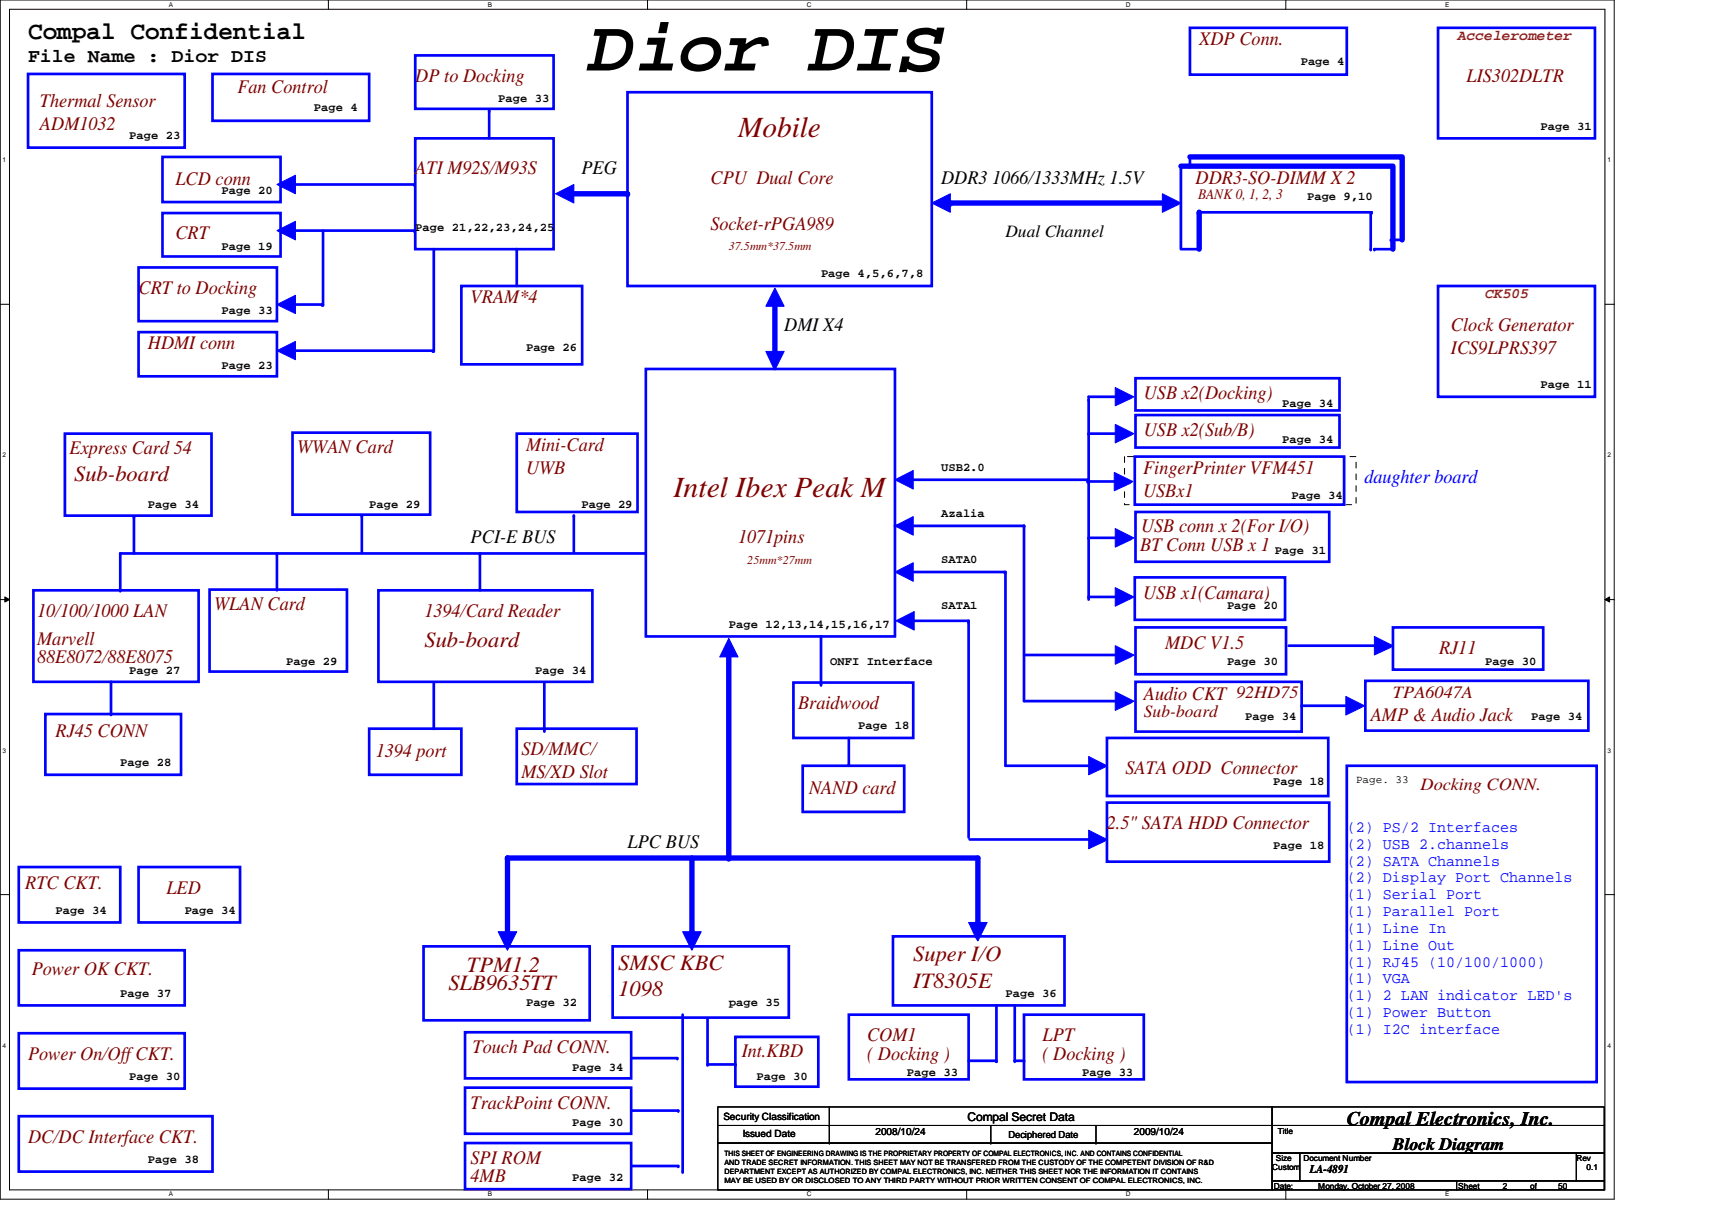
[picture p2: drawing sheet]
<svg xmlns="http://www.w3.org/2000/svg" width="297mm" height="210mm" viewBox="0 0 297 210" stroke-linecap="round" stroke-linejoin="round" font-family="sans-serif">
<path d="M0 0h280.1v208h-280.1zM1.6 1.6h276.9v204.8h-276.9z" fill="none" stroke="#000" stroke-width=".17"/>
<g fill="#fff">
<path d="M29.3 .2h.7v1.2h-.7z"/>
<path d="M29.3 206.6h.7v1.2h-.7z"/>
</g>
<path d="M57 0v1.6M57 206.4v1.6" fill="none" stroke="#000" stroke-width=".17"/>
<g fill="#fff">
<path d="M84.6 .2h.7v1.2h-.7z"/>
<path d="M84.6 206.6h.7v1.2h-.7z"/>
</g>
<path d="M112.3 0v1.6M112.3 206.4v1.6" fill="none" stroke="#000" stroke-width=".17"/>
<g fill="#fff">
<path d="M140 .2h.8v1.2h-.8z"/>
<path d="M140 206.6h.8v1.2h-.8z"/>
</g>
<path d="M167.7 0v1.6M167.7 206.4v1.6" fill="none" stroke="#000" stroke-width=".17"/>
<g fill="#fff">
<path d="M195.4 .2h.7v1.2h-.7z"/>
<path d="M195.4 206.6h.7v1.2h-.7z"/>
</g>
<path d="M223.1 0v1.6M223.1 206.4v1.6" fill="none" stroke="#000" stroke-width=".17"/>
<g fill="#fff">
<path d="M250.7 .2h.8v1.2h-.8z"/>
<path d="M250.7 206.6h.8v1.2h-.8z"/>
<path d="M.5 27.2h.6v1.2h-.6z"/>
<path d="M278.9 27.2h.6v1.2h-.6z"/>
<path d="M.5 78.4h.6v1.1h-.6z"/>
<path d="M278.9 78.4h.6v1.1h-.6z"/>
</g>
<path d="M0 52.8h1.6M278.5 52.8h1.6" fill="none" stroke="#000" stroke-width=".17"/>
<g fill="#fff">
<path d="M.5 129.6h.6v1.2h-.6z"/>
<path d="M278.9 129.6h.6v1.2h-.6z"/>
</g>
<path d="M0 104h1.6M.8 103.5l.8 .5-.8 .4zM278.5 104l.8-.5v.9zM278.5 104h1.6" fill="none" stroke="#000" stroke-width=".17"/>
<path d="M.8 103.5l.8 .5-.8 .4zM278.5 104l.8-.5v.9z" fill="#000"/>
<g fill="#fff">
<path d="M.5 180.8h.6v1.1h-.6z"/>
<path d="M278.9 180.8h.6v1.1h-.6z"/>
</g>
<g fill="none" stroke="#000" stroke-width=".17">
<path d="M0 155.2h1.6M278.5 155.2h1.6M124.5 192h96.2v3.2h-96.2zM124.5 195.2h96.2v3.1h-96.2zM124.5 198.3h96.2v8.1h-96.2zM143.9 195.2h.1M143.9 198.3h.1M143.9 192v6.3M171.9 198.3h.1M171.9 195.2v3.1M190.2 198.3h.1M190.2 195.2v3.1"/>
<path d="M220.7 192h57.6v3.2h-57.6zM220.7 195.2h57.6v4.8h-57.6zM220.7 200h4.8v4.9h-4.8zM220.7 204.9h32v1.5h-32zM225.5 200h48v4.9h-48zM252.7 204.9h25.6v1.5h-25.6zM273.5 200h4.8v4.9h-4.8z"/>
</g>
<path d="M4.9 12.8h27.1v12.8h-27.1zM36.9 12.8h27.1v8.2h-27.1zM108.9 16h52.8v33.6h-52.8zM249.5 49.6h27.2v19.2h-27.2zM158.4 99.2h15.9" fill="none" stroke="#00f" stroke-width=".47"/>
<circle cx="174.3" cy="99.2" r=".23" fill="#00f"/>
<path d="M19.3 118.3v5.6" fill="none" stroke="#00f" stroke-width=".47"/>
<circle cx="19.3" cy="123.9" r=".23" fill="#00f"/>
<path d="M112.1 64h43.2v46.4h-43.2zM65.7 102.4h37.1v15.9h-37.1zM192.1 139.2h38.5v10.3h-38.5zM3.3 150.4h17.6v9.6h-17.6zM3.3 179.2h28.7v9.6h-28.7zM3.3 164.8h28.7v9.6h-28.7zM73.5 164.2h28.8v12.8h-28.8zM118.4 176v27.2M3.3 193.6h33.6v9.6h-33.6z" fill="none" stroke="#00f" stroke-width=".47"/>
<circle cx="118.4" cy="203.2" r=".23" fill="#00f"/>
<path d="M80.7 179.1h28.8v8h-28.8zM106.3 164.2h30.6v12.3h-30.6zM127.6 179.9h14.4v8.6h-14.4zM109.7 183.6h7.8" fill="none" stroke="#00f" stroke-width=".47"/>
<circle cx="117.5" cy="183.6" r=".23" fill="#00f"/>
<path d="M122.8 176.7v8" fill="none" stroke="#00f" stroke-width=".47"/>
<circle cx="122.8" cy="184.7" r=".23" fill="#00f"/>
<path d="M94.4 118.4v8.3" fill="none" stroke="#00f" stroke-width=".47"/>
<circle cx="94.4" cy="126.7" r=".23" fill="#00f"/>
<path d="M168.2 145.6h22.9" fill="none" stroke="#00f" stroke-width=".47"/>
<circle cx="191.1" cy="145.6" r=".23" fill="#00f"/>
<path d="M168.1 107.9v37.4" fill="none" stroke="#00f" stroke-width=".47"/>
<circle cx="168.1" cy="107.9" r=".23" fill="#00f"/>
<path d="M157 107.7h11.1" fill="none" stroke="#00f" stroke-width=".47"/>
<circle cx="168.1" cy="107.7" r=".23" fill="#00f"/>
<path d="M5.8 102.4h28.7v15.9h-28.7zM7.9 123.9h23.5v10.5h-23.5zM192.1 128h38.4v10.1h-38.4zM24 150.4h17.7v9.6h-17.7zM109.5 192.7h8.2" fill="none" stroke="#00f" stroke-width=".47"/>
<circle cx="117.7" cy="192.7" r=".23" fill="#00f"/>
<path d="M122.8 184.7h4.8" fill="none" stroke="#00f" stroke-width=".47"/>
<circle cx="127.6" cy="184.7" r=".23" fill="#00f"/>
<path d="M75.3 118.4v7.9M64 126.4h16v8h-16z" fill="none" stroke="#00f" stroke-width=".47"/>
<circle cx="75.3" cy="126.3" r=".23" fill="#00f"/>
<path d="M49.7 32h22.2" fill="none" stroke="#00f" stroke-width=".47"/>
<circle cx="71.9" cy="32" r=".23" fill="#00f"/>
<path d="M177.7 113.6h16.6M197 108.8h26.1v8.2h-26.1z" fill="none" stroke="#00f" stroke-width=".47"/>
<circle cx="194.3" cy="113.6" r=".23" fill="#00f"/>
<path d="M193.5 112l3.2 1.6-3.2 1.6z" fill-rule="evenodd" fill="#00f"/>
<path d="M193.5 112l3.2 1.6-3.2 1.6z" fill="none" stroke="#00f" stroke-width=".17"/>
<path d="M48 32l3.3-1.6v3.2z" fill-rule="evenodd" fill="#00f"/>
<path d="M48 32l3.3-1.6v3.2z" fill="none" stroke="#00f" stroke-width=".17"/>
<path d="M20.9 96h91.2" fill="none" stroke="#00f" stroke-width=".47"/>
<circle cx="20.9" cy="96" r=".23" fill="#00f"/>
<path d="M20.9 96v6.4" fill="none" stroke="#00f" stroke-width=".47"/>
<circle cx="20.9" cy="102.4" r=".23" fill="#00f"/>
<path d="M233.5 120.8l3.2 1.6-3.2 1.6z" fill-rule="evenodd" fill="#00f"/>
<path d="M233.5 120.8l3.2 1.6-3.2 1.6z" fill="none" stroke="#00f" stroke-width=".17"/>
<path d="M225.8 122.4h9.1" fill="none" stroke="#00f" stroke-width=".47"/>
<circle cx="225.8" cy="122.4" r=".23" fill="#00f"/>
<path d="M188.9 131.2l3.2 1.6-3.2 1.6z" fill-rule="evenodd" fill="#00f"/>
<path d="M188.9 131.2l3.2 1.6-3.2 1.6z" fill="none" stroke="#00f" stroke-width=".17"/>
<path d="M132.9 61h3.2l-1.7 3.2z" fill-rule="evenodd" fill="#00f"/>
<path d="M132.9 61h3.2l-1.7 3.2z" fill="none" stroke="#00f" stroke-width=".17"/>
<path d="M28.2 27.2h20.5v7.9h-20.5z" fill="none" stroke="#00f" stroke-width=".47"/>
<path d="M188.9 144l3.2 1.6-.5 .4-2.7 1.2z" fill-rule="evenodd" fill="#00f"/>
<path d="M188.9 144l3.2 1.6-.5 .4-2.7 1.2z" fill="none" stroke="#00f" stroke-width=".17"/>
<path d="M204.9 28.8v14.4h3.2M238.5 43.2h3.2M80.7 188.7h28.8v8h-28.8z" fill="none" stroke="#00f" stroke-width=".47"/>
<path d="M204.9 28.8h36.8v14.4" fill="none" stroke="#00f" stroke-width=".93"/>
<circle cx="238.5" cy="43.2" r=".23" fill="#00f"/>
<path d="M208.1 36.8v6.4" fill="none" stroke="#00f" stroke-width=".93"/>
<circle cx="208.1" cy="36.8" r=".47" fill="#00f"/>
<path d="M155.4 107.7l3.2-1.6v3.2z" fill-rule="evenodd" fill="#00f"/>
<path d="M155.4 107.7l3.2-1.6v3.2z" fill="none" stroke="#00f" stroke-width=".17"/>
<path d="M237.8 36.8v6.4" fill="none" stroke="#00f" stroke-width=".47"/>
<circle cx="237.8" cy="43.2" r=".23" fill="#00f"/>
<path d="M208.1 36.8h29.9" fill="none" stroke="#00f" stroke-width=".47"/>
<circle cx="238" cy="36.8" r=".23" fill="#00f"/>
<path d="M201.7 33.6l3.2 1.6-3.2 1.6z" fill-rule="evenodd" fill="#00f"/>
<path d="M201.7 33.6l3.2 1.6-3.2 1.6z" fill="none" stroke="#00f" stroke-width=".17"/>
<path d="M161.7 35.2l3.2-1.6v3.2z" fill-rule="evenodd" fill="#00f"/>
<path d="M161.7 35.2l3.2-1.6v3.2z" fill="none" stroke="#00f" stroke-width=".17"/>
<path d="M86.4 161.6h3.3l-1.7 3.2z" fill-rule="evenodd" fill="#00f"/>
<path d="M86.4 161.6h3.3l-1.7 3.2z" fill="none" stroke="#00f" stroke-width=".17"/>
<path d="M188.9 69.3v34.7M197 72h35.4v5.6h-35.4zM197 118.3h28.8v8.6h-28.8z" fill="none" stroke="#00f" stroke-width=".47"/>
<circle cx="188.9" cy="69.3" r=".23" fill="#00f"/>
<path d="M196.9 79.2h36.3v8.3h-36.3zM197 88.8h33.6v8.7h-33.6zM236.9 118.1h38.7v8.6h-38.7zM177.7 121.6h16" fill="none" stroke="#00f" stroke-width=".47"/>
<path d="M195.1 79.2h40.2v8.3h-40.2z" fill="none" stroke="#000" stroke-width=".17" stroke-dasharray="1 1 1 1 1 1 1 1"/>
<circle cx="193.7" cy="121.6" r=".23" fill="#00f"/>
<path d="M193.5 73.6l3.2 1.6-3.2 1.6z" fill-rule="evenodd" fill="#00f"/>
<path d="M193.5 73.6l3.2 1.6-3.2 1.6z" fill="none" stroke="#00f" stroke-width=".17"/>
<path d="M156.9 83.2h31.8" fill="none" stroke="#00f" stroke-width=".47"/>
<circle cx="188.7" cy="83.2" r=".23" fill="#00f"/>
<path d="M188.9 75.2h6" fill="none" stroke="#00f" stroke-width=".47"/>
<circle cx="188.9" cy="75.2" r=".23" fill="#00f"/>
<path d="M193.3 82l3.2 1.5-.4 .4-2.8 1.2z" fill-rule="evenodd" fill="#00f"/>
<path d="M193.3 82l3.2 1.5-.4 .4-2.8 1.2z" fill="none" stroke="#00f" stroke-width=".17"/>
<path d="M188.7 83.5h6.1" fill="none" stroke="#00f" stroke-width=".47"/>
<circle cx="188.7" cy="83.5" r=".23" fill="#00f"/>
<path d="M193.5 91.7l3.2 1.6-3.2 1.6z" fill-rule="evenodd" fill="#00f"/>
<path d="M193.5 91.7l3.2 1.6-3.2 1.6z" fill="none" stroke="#00f" stroke-width=".17"/>
<path d="M188.9 93.3h6" fill="none" stroke="#00f" stroke-width=".47"/>
<circle cx="188.9" cy="93.3" r=".23" fill="#00f"/>
<path d="M155.3 83.2l3.1-1.6v3.2z" fill-rule="evenodd" fill="#00f"/>
<path d="M155.3 83.2l3.1-1.6v3.2z" fill="none" stroke="#00f" stroke-width=".17"/>
<path d="M155.3 91.2h22.4" fill="none" stroke="#00f" stroke-width=".47"/>
<circle cx="177.7" cy="91.2" r=".23" fill="#00f"/>
<path d="M155.3 91.2l3.1-1.6v3.2z" fill-rule="evenodd" fill="#00f"/>
<path d="M155.3 91.2l3.1-1.6v3.2z" fill="none" stroke="#00f" stroke-width=".17"/>
<path d="M155.3 99.2l3.1-1.6v3.2z" fill-rule="evenodd" fill="#00f"/>
<path d="M155.3 99.2l3.1-1.6v3.2z" fill="none" stroke="#00f" stroke-width=".17"/>
<path d="M193.5 120l3.2 1.6-3.2 1.6z" fill-rule="evenodd" fill="#00f"/>
<path d="M193.5 120l3.2 1.6-3.2 1.6z" fill="none" stroke="#00f" stroke-width=".17"/>
<path d="M134.4 50l1.7 3.1h-3.2z" fill-rule="evenodd" fill="#00f"/>
<path d="M134.4 50l1.7 3.1h-3.2z" fill="none" stroke="#00f" stroke-width=".17"/>
<path d="M134.4 52.8v9.6" fill="none" stroke="#00f" stroke-width=".93"/>
<circle cx="134.4" cy="62.4" r=".47" fill="#00f"/>
<path d="M49.7 40h22.2" fill="none" stroke="#00f" stroke-width=".47"/>
<circle cx="71.9" cy="40" r=".23" fill="#00f"/>
<path d="M48 40l3.3-1.6v3.2z" fill-rule="evenodd" fill="#00f"/>
<path d="M48 40l3.3-1.6v3.2z" fill="none" stroke="#00f" stroke-width=".17"/>
<path d="M28.2 37h20.5v7.5h-20.5zM51.3 60.8h23.8" fill="none" stroke="#00f" stroke-width=".47"/>
<circle cx="75.1" cy="60.8" r=".23" fill="#00f"/>
<path d="M48 60.8l3.3-1.6v3.2z" fill-rule="evenodd" fill="#00f"/>
<path d="M48 60.8l3.3-1.6v3.2z" fill="none" stroke="#00f" stroke-width=".17"/>
<path d="M24 57.6h24v7.7h-24zM24 46.4h24v9.3h-24zM49.7 52.8h6.2" fill="none" stroke="#00f" stroke-width=".47"/>
<circle cx="55.9" cy="52.8" r=".23" fill="#00f"/>
<path d="M48 52.8l3.3-1.6v3.2z" fill-rule="evenodd" fill="#00f"/>
<path d="M48 52.8l3.3-1.6v3.2z" fill="none" stroke="#00f" stroke-width=".17"/>
<path d="M11.3 75.2h25.4v14.3h-25.4zM23.2 89.6v6.4" fill="none" stroke="#00f" stroke-width=".47"/>
<circle cx="23.2" cy="89.6" r=".23" fill="#00f"/>
<path d="M193.5 101.9l3.2 1.6-3.2 1.7z" fill-rule="evenodd" fill="#00f"/>
<path d="M193.5 101.9l3.2 1.6-3.2 1.7z" fill="none" stroke="#00f" stroke-width=".17"/>
<path d="M188.9 103.5h6" fill="none" stroke="#00f" stroke-width=".47"/>
<circle cx="188.9" cy="103.5" r=".23" fill="#00f"/>
<path d="M50.8 75.1h23.8v14.2h-23.8zM62.8 89.5v6.3M196.9 100.2h26.1v7.3h-26.1z" fill="none" stroke="#00f" stroke-width=".47"/>
<circle cx="62.8" cy="89.5" r=".23" fill="#00f"/>
<path d="M241.3 41.6h1.8" fill="none" stroke="#00f" stroke-width=".47"/>
<circle cx="241.3" cy="41.6" r=".23" fill="#00f"/>
<path d="M206.5 27.2v1.6" fill="none" stroke="#00f" stroke-width=".47"/>
<circle cx="206.5" cy="28.8" r=".23" fill="#00f"/>
<path d="M206.5 27.2h36.8v14.4" fill="none" stroke="#00f" stroke-width=".93"/>
<path d="M249.5 4.8h27.2v19.2h-27.2zM154.9 162.4h29.8v12h-29.8zM176.1 174.4v9.6M177.7 176h20.8v11.2h-20.8z" fill="none" stroke="#00f" stroke-width=".47"/>
<circle cx="176.1" cy="184" r=".23" fill="#00f"/>
<path d="M147.3 176h20.8v11.2h-20.8zM172.9 174.4v9.6" fill="none" stroke="#00f" stroke-width=".47"/>
<circle cx="172.9" cy="184" r=".23" fill="#00f"/>
<path d="M168.1 184h4.8" fill="none" stroke="#00f" stroke-width=".47"/>
<circle cx="172.9" cy="184" r=".23" fill="#00f"/>
<path d="M176.1 184h1.6" fill="none" stroke="#00f" stroke-width=".47"/>
<circle cx="177.7" cy="184" r=".23" fill="#00f"/>
<path d="M223.6 112h15M241.7 108.8h26.1v7.4h-26.1z" fill="none" stroke="#00f" stroke-width=".47"/>
<circle cx="238.6" cy="112" r=".23" fill="#00f"/>
<path d="M238.5 110.4l3.2 1.6-.5 .4-2.7 1.2z" fill-rule="evenodd" fill="#00f"/>
<path d="M238.5 110.4l3.2 1.6-.5 .4-2.7 1.2z" fill="none" stroke="#00f" stroke-width=".17"/>
<path d="M48 96v6.4M36.4 102.3h23.8v14.2h-23.8zM89.7 126.4h20.7v9.6h-20.7zM233.7 132.8h43.3v54.9h-43.3z" fill="none" stroke="#00f" stroke-width=".47"/>
<circle cx="48" cy="96" r=".23" fill="#00f"/>
<path d="M96.4 33.6l3.2-1.6v3.2z" fill-rule="evenodd" fill="#00f"/>
<path d="M96.4 33.6l3.2-1.6v3.2z" fill="none" stroke="#00f" stroke-width=".17"/>
<path d="M99.3 33.6h9.6" fill="none" stroke="#00f" stroke-width=".93"/>
<circle cx="108.9" cy="33.6" r=".47" fill="#00f"/>
<path d="M164.9 35.2h36.8" fill="none" stroke="#00f" stroke-width=".93"/>
<circle cx="164.9" cy="35.2" r=".47" fill="#00f"/>
<path d="M126.4 110.7l1.7 3.3h-3.2z" fill-rule="evenodd" fill="#00f"/>
<path d="M126.4 110.7l1.7 3.3h-3.2z" fill="none" stroke="#00f" stroke-width=".17"/>
<path d="M126.4 113.6v35.2" fill="none" stroke="#00f" stroke-width=".93"/>
<circle cx="126.4" cy="148.8" r=".47" fill="#00f"/>
<path d="M88 148.8v12.8" fill="none" stroke="#00f" stroke-width=".93"/>
<circle cx="88" cy="161.6" r=".47" fill="#00f"/>
<path d="M120.1 148.8v12.8" fill="none" stroke="#00f" stroke-width=".93"/>
<circle cx="120.1" cy="161.6" r=".47" fill="#00f"/>
<path d="M118.4 161.6h3.3l-1.6 3.2z" fill-rule="evenodd" fill="#00f"/>
<path d="M118.4 161.6h3.3l-1.6 3.2z" fill="none" stroke="#00f" stroke-width=".17"/>
<path d="M169.7 148.8v11.2" fill="none" stroke="#00f" stroke-width=".93"/>
<circle cx="169.7" cy="160" r=".47" fill="#00f"/>
<path d="M88 148.8h81.7" fill="none" stroke="#00f" stroke-width=".93"/>
<circle cx="88" cy="148.8" r=".47" fill="#00f"/>
<path d="M168.1 160h3.2l-1.6 3.2z" fill-rule="evenodd" fill="#00f"/>
<path d="M168.1 160h3.2l-1.6 3.2z" fill="none" stroke="#00f" stroke-width=".17"/>
<path d="M177.7 91.2v30.4" fill="none" stroke="#00f" stroke-width=".47"/>
<circle cx="177.7" cy="91.2" r=".23" fill="#00f"/>
<path d="M174.5 99.2v33.6" fill="none" stroke="#00f" stroke-width=".47"/>
<circle cx="174.5" cy="99.2" r=".23" fill="#00f"/>
<path d="M174.5 132.8h16" fill="none" stroke="#00f" stroke-width=".47"/>
<circle cx="190.5" cy="132.8" r=".23" fill="#00f"/>
<path d="M56 40v12.8" fill="none" stroke="#00f" stroke-width=".47"/>
<circle cx="56" cy="52.8" r=".23" fill="#00f"/>
<path d="M206.5 4.8h27.2v8.2h-27.2zM109.5 202.3h8.2" fill="none" stroke="#00f" stroke-width=".47"/>
<circle cx="117.7" cy="202.3" r=".23" fill="#00f"/>
<path d="M72 24h24.1v19.2h-24.1zM75.3 43.2v17.6M80.7 198.3h28.8v8h-28.8z" fill="none" stroke="#00f" stroke-width=".47"/>
<circle cx="75.3" cy="60.8" r=".23" fill="#00f"/>
<path d="M80 49.6h21v13.6h-21zM89.7 43.2v6.4" fill="none" stroke="#00f" stroke-width=".47"/>
<circle cx="89.7" cy="43.2" r=".23" fill="#00f"/>
<path d="M83.3 96v6.4" fill="none" stroke="#00f" stroke-width=".47"/>
<circle cx="83.3" cy="96" r=".23" fill="#00f"/>
<path d="M99.6 89.5v6.3" fill="none" stroke="#00f" stroke-width=".47"/>
<circle cx="99.6" cy="89.5" r=".23" fill="#00f"/>
<path d="M89.7 75.2h20.9v13.6h-20.9zM197 65.6h35.4v5.6h-35.4z" fill="none" stroke="#00f" stroke-width=".47"/>
<path d="M193.5 67.2l3.2 1.6-3.2 1.6z" fill-rule="evenodd" fill="#00f"/>
<path d="M193.5 67.2l3.2 1.6-3.2 1.6z" fill="none" stroke="#00f" stroke-width=".17"/>
<path d="M188.9 68.8h6" fill="none" stroke="#00f" stroke-width=".47"/>
<circle cx="188.9" cy="68.8" r=".23" fill="#00f"/>
<path d="M142.4 110.4v8.3" fill="none" stroke="#00f" stroke-width=".47"/>
<circle cx="142.4" cy="118.7" r=".23" fill="#00f"/>
<path d="M137.7 118.4h20.7v9.6h-20.7zM139.3 132.8h17.6v8h-17.6zM147.3 128v4.7" fill="none" stroke="#00f" stroke-width=".47"/>
<circle cx="147.3" cy="132.7" r=".23" fill="#00f"/>
<path d="M72 9.6h24.1v9.3h-24.1zM84.9 19.2v4.8" fill="none" stroke="#00f" stroke-width=".47"/>
<circle cx="84.9" cy="19.2" r=".23" fill="#00f"/>
<text font-size="12.8" x="102.4" y="12.2">Dior DIS</text>
<g font-size="5.1" fill="#800000">
<text x="128.1" y="23.7">Mobile</text>
<text x="116.9" y="86.1">Intel Ibex Peak M</text>
</g>
<text font-size="4.3" x="4.9" y="6.8">Compal Confidential</text>
<g font-size="3.8" fill="#800000">
<text x="12.9" y="83.4">Sub-board</text>
<text x="73.7" y="112.3">Sub-board</text>
<text x="158.5" y="166.7">Super I/O</text>
<text x="77.8" y="171.8">SLB9635TT</text>
<text x="81" y="168.6">TPM1.2</text>
<text x="107.3" y="168.3">SMSC KBC</text>
<text x="107.3" y="172.8">1098</text>
<text x="158.5" y="171.4">IT8305E</text>
</g>
<g font-size="3.3">
<text x="4.9" y="10.8">File Name : Dior DIS</text>
<text x="100.9" y="30.2">PEG</text>
<text x="163.3" y="31.8">DDR3 1066/1333MHz 1.5V</text>
<text x="136.1" y="57.4">DMI X4</text>
<text x="81.7" y="94.2">PCI-E BUS</text>
<text x="108.9" y="147">LPC BUS</text>
<text x="233.7" y="195.1">Compal Electronics, Inc.</text>
</g>
<g font-size="3.3" fill="#800000">
<text x="208.1" y="7.8">XDP Conn.</text>
<text x="41.2" y="16.1">Fan Control</text>
<text x="72" y="14.2">DP to Docking</text>
<text x="254.5" y="14.2">LIS302DLTR</text>
<text x="6.9" y="18.5">Thermal Sensor</text>
<text x="6.9" y="22.5">ADM1032</text>
<text x="30.4" y="32.1">LCD conn</text>
<text x="72" y="30.2">ATI M92S/M93S</text>
<text x="123.3" y="31.8">CPU Dual Core</text>
<text x="207.4" y="31.8">DDR3-SO-DIMM X 2</text>
<text x="30.4" y="41.4">CRT</text>
<text x="123.3" y="39.8">Socket-rPGA989</text>
<text x="24" y="51">CRT to Docking</text>
<text x="81.7" y="52.6">VRAM*4</text>
<text x="251.8" y="57.4">Clock Generator</text>
<text x="25.7" y="60.6">HDMI conn</text>
<text x="251.8" y="61.3">ICS9LPRS397</text>
<text x="198.5" y="69.3">USB x2(Docking)</text>
<text x="198.5" y="75.6">USB x2(Sub/B)</text>
<text x="12.1" y="78.7">Express Card 54</text>
<text x="51.6" y="78.5">WWAN Card</text>
<text x="91.3" y="78.2">Mini-Card</text>
<text x="91.3" y="82.2">UWB</text>
<text x="198.3" y="82.2">FingerPrinter VFM451</text>
<text x="198.3" y="86.1">USBx1</text>
<text x="128.1" y="94.2">1071pins</text>
<text x="197.8" y="95.5">BT Conn USB x 1</text>
<text x="198" y="92.3">USB conn x 2(For I/O)</text>
<text x="6.4" y="107">10/100/1000 LAN</text>
<text x="37.2" y="105.7">WLAN Card</text>
<text x="73.7" y="107">1394/Card Reader</text>
<text x="198.3" y="103.8">USB x1(Camara)</text>
<text x="6.4" y="111.8">Marvell</text>
<text x="202.1" y="112.6">MDC V1.5</text>
<text x="249.7" y="113.4">RJ11</text>
<text x="6.4" y="115">88E8072/88E8075</text>
<text x="138.5" y="123">Braidwood</text>
<text x="198.5" y="121.4">Audio CKT 92HD75</text>
<text x="237.8" y="125.1">AMP &amp; Audio Jack</text>
<text x="9.6" y="127.8">RJ45 CONN</text>
<text x="65.2" y="131.4">1394 port</text>
<text x="90.5" y="131">SD/MMC/</text>
<text x="90.5" y="135">MS/XD Slot</text>
<text x="140.4" y="137.8">NAND card</text>
<text x="195.3" y="134.2">SATA ODD Connector</text>
<text x="192.1" y="143.8">2.5&quot; SATA HDD Connector</text>
<text x="4.4" y="154.2">RTC CKT.</text>
<text x="28.9" y="155">LED</text>
<text x="5.5" y="169.1">Power OK CKT.</text>
<text x="4.9" y="183.9">Power On/Off CKT.</text>
<text x="82" y="182.7">Touch Pad CONN.</text>
<text x="128.7" y="183.3">Int.KBD</text>
<text x="150.4" y="180.6">COM1</text>
<text x="150.4" y="183.9">( Docking )</text>
<text x="180.9" y="180.6">LPT</text>
<text x="180.9" y="183.9">( Docking )</text>
<text x="81.7" y="192.3">TrackPoint CONN.</text>
<text x="4.9" y="198.2">DC/DC Interface CKT.</text>
<text x="81.7" y="201.9">SPI ROM</text>
<text x="81.7" y="205.1">4MB</text>
</g>
<text font-size="3.3" fill="#00f" x="236.7" y="83.8">daughter board</text>
<g font-size="3">
<text x="174.5" y="41.1">Dual Channel</text>
<text x="241.7" y="199.6">Block Diagram</text>
</g>
<g font-size="3" fill="#800000">
<text x="198.5" y="124.3">Sub-board</text>
<text x="241.7" y="121.1">TPA6047A</text>
<text x="246.5" y="137.1">Docking CONN.</text>
</g>
<g font-size="2.7" fill="#00f">
<text x="233.7" y="144.3">(2) PS/2 Interfaces</text>
<text x="233.7" y="147.2">(2) USB 2.channels</text>
<text x="233.7" y="150.2">(2) SATA Channels</text>
<text x="233.7" y="153.1">(2) Display Port Channels</text>
<text x="233.7" y="156">(1) Serial Port</text>
<text x="233.7" y="158.9">(1) Parallel Port</text>
<text x="233.7" y="161.8">(1) Line In</text>
<text x="233.7" y="164.8">(1) Line Out</text>
<text x="233.7" y="167.7">(1) RJ45 (10/100/1000)</text>
<text x="233.7" y="170.6">(1) VGA</text>
<text x="233.7" y="173.5">(1) 2 LAN indicator LED's</text>
<text x="233.7" y="176.4">(1) Power Button</text>
<text x="233.7" y="179.4">(1) I2C interface</text>
</g>
<g font-size="2.5" fill="#804000">
<text x="252.9" y="6.9">Accelerometer</text>
<text x="257.7" y="51.7">CK505</text>
</g>
<text font-size="2.5" fill="#800000" x="207.9" y="34.5">BANK 0, 1, 2, 3</text>
<g font-size="2.1">
<text x="225.7" y="11.3">Page 4</text>
<text x="86.4" y="17.7">Page 33</text>
<text x="54.4" y="19.3">Page 4</text>
<text x="267.3" y="22.5">Page 31</text>
<text x="22.4" y="24.1">Page 23</text>
<text x="38.4" y="33.7">Page 20</text>
<text x="226.8" y="34.7">Page 9,10</text>
<text x="72" y="40.1">Page 21,22,23,24,25</text>
<text x="38.4" y="43.3">Page 19</text>
<text x="142.4" y="48.1">Page 4,5,6,7,8</text>
<text x="38.4" y="54.5">Page 33</text>
<text x="38.4" y="64.1">Page 23</text>
<text x="91.3" y="60.9">Page 26</text>
<text x="222.5" y="70.5">Page 34</text>
<text x="267.3" y="67.3">Page 11</text>
<text x="222.5" y="76.9">Page 34</text>
<text x="163.3" y="81.7">USB2.0</text>
<text x="25.7" y="88.1">Page 34</text>
<text x="64" y="88.1">Page 29</text>
<text x="100.9" y="88.1">Page 29</text>
<text x="163.3" y="89.7">Azalia</text>
<text x="224.1" y="86.5">Page 34</text>
<text x="163.3" y="97.7">SATA0</text>
<text x="221.2" y="96.1">Page 31</text>
<text x="163.3" y="105.7">SATA1</text>
<text x="212.9" y="105.7">Page 20</text>
<text x="126.4" y="108.9">Page 12,13,14,15,16,17</text>
<text x="22.4" y="116.9">Page 27</text>
<text x="49.7" y="115.3">Page 29</text>
<text x="92.9" y="116.9">Page 34</text>
<text x="144.1" y="115.3">ONFI Interface</text>
<text x="212.9" y="115.3">Page 30</text>
<text x="257.7" y="115.3">Page 30</text>
<text x="216.1" y="124.9">Page 34</text>
<text x="265.7" y="124.9">Page 34</text>
<text x="148.9" y="126.5">Page 18</text>
<text x="20.9" y="132.9">Page 28</text>
<text x="220.9" y="136.1">Page 18</text>
<text x="220.9" y="147.3">Page 18</text>
<text x="9.6" y="158.5">Page 34</text>
<text x="32" y="158.5">Page 34</text>
<text x="20.9" y="172.9">Page 37</text>
<text x="174.5" y="172.9">Page 36</text>
<text x="91.3" y="174.5">Page 32</text>
<text x="126.4" y="174.5">page 35</text>
<text x="99.3" y="185.7">Page 34</text>
<text x="22.4" y="187.3">Page 30</text>
<text x="131.3" y="187.3">Page 30</text>
<text x="157.3" y="186.7">Page 33</text>
<text x="187.7" y="186.7">Page 33</text>
<text x="99.3" y="195.3">Page 30</text>
<text x="167.9" y="194.4">Compal Secret Data</text>
<text x="25.7" y="201.7">Page 38</text>
<text x="227.3" y="203.5">LA-4891</text>
<text x="99.3" y="204.9">Page 32</text>
</g>
<g font-size="2.1" fill="#800000">
<text x="126.4" y="43.4">37.5mm*37.5mm</text>
<text x="129.7" y="97.8">25mm*27mm</text>
</g>
<text font-size="1.9" x="235.3" y="135.9">Page. 33</text>
<g font-size="1.7">
<text x="125.5" y="194.3">Security Classification</text>
<text x="128.9" y="197.3">Issued Date</text>
<text x="151.9" y="196.8">2008/10/24</text>
<text x="175" y="197.4">Deciphered Date</text>
<text x="196.7" y="196.8">2009/10/24</text>
</g>
<g font-size="1.4">
<text x="221.7" y="196.8">Title</text>
<text x="220.7" y="203">Custom</text>
<text x="221.4" y="201.4">Size</text>
<text x="226.1" y="201.4">Document Number</text>
<text x="273.5" y="201.4">Rev</text>
<text x="275.3" y="203">0.1</text>
<text x="221" y="206.2">Date:</text>
<text x="228.7" y="206.2">Monday, October 27, 2008</text>
<text x="253" y="206.2">Sheet</text>
<text x="260.7" y="206.2">2</text>
<text x="265.5" y="206.2">of</text>
<text x="270.3" y="206.2">50</text>
</g>
<g font-size="1.3">
<text x="125.7" y="203.6">DEPARTMENT EXCEPT AS AUTHORIZED BY COMPAL ELECTRONICS, INC. NEITHER THIS SHEET NOR THE INFORMATION IT CONTAINS</text>
<text x="125.7" y="200.6">THIS SHEET OF ENGINEERING DRAWING IS THE PROPRIETARY PROPERTY OF COMPAL ELECTRONICS, INC. AND CONTAINS CONFIDENTIAL</text>
<text x="125.7" y="202.1">AND TRADE SECRET INFORMATION. THIS SHEET MAY NOT BE TRANSFERED FROM THE CUSTODY OF THE COMPETENT DIVISION OF R&amp;D</text>
<text x="125.7" y="205.1">MAY BE USED BY OR DISCLOSED TO ANY THIRD PARTY WITHOUT PRIOR WRITTEN CONSENT OF COMPAL ELECTRONICS, INC.</text>
</g>
<g font-size="1.1">
<text x="29.3" y="1.1">A</text>
<text x="84.6" y="1.1">B</text>
<text x="140" y="1.1">C</text>
<text x="195.4" y="1.1">D</text>
<text x="250.7" y="1.1">E</text>
<text x=".5" y="28.2">1</text>
<text x="278.9" y="28.2">1</text>
<text x=".5" y="79.3">2</text>
<text x="278.9" y="79.3">2</text>
<text x=".5" y="130.6">3</text>
<text x="278.9" y="130.6">3</text>
<text x=".5" y="181.7">4</text>
<text x="278.9" y="181.7">4</text>
<text x="29.3" y="207.6">A</text>
<text x="84.6" y="207.6">B</text>
<text x="140" y="207.6">C</text>
<text x="195.4" y="207.6">D</text>
<text x="250.7" y="207.6">E</text>
</g>
</svg>
